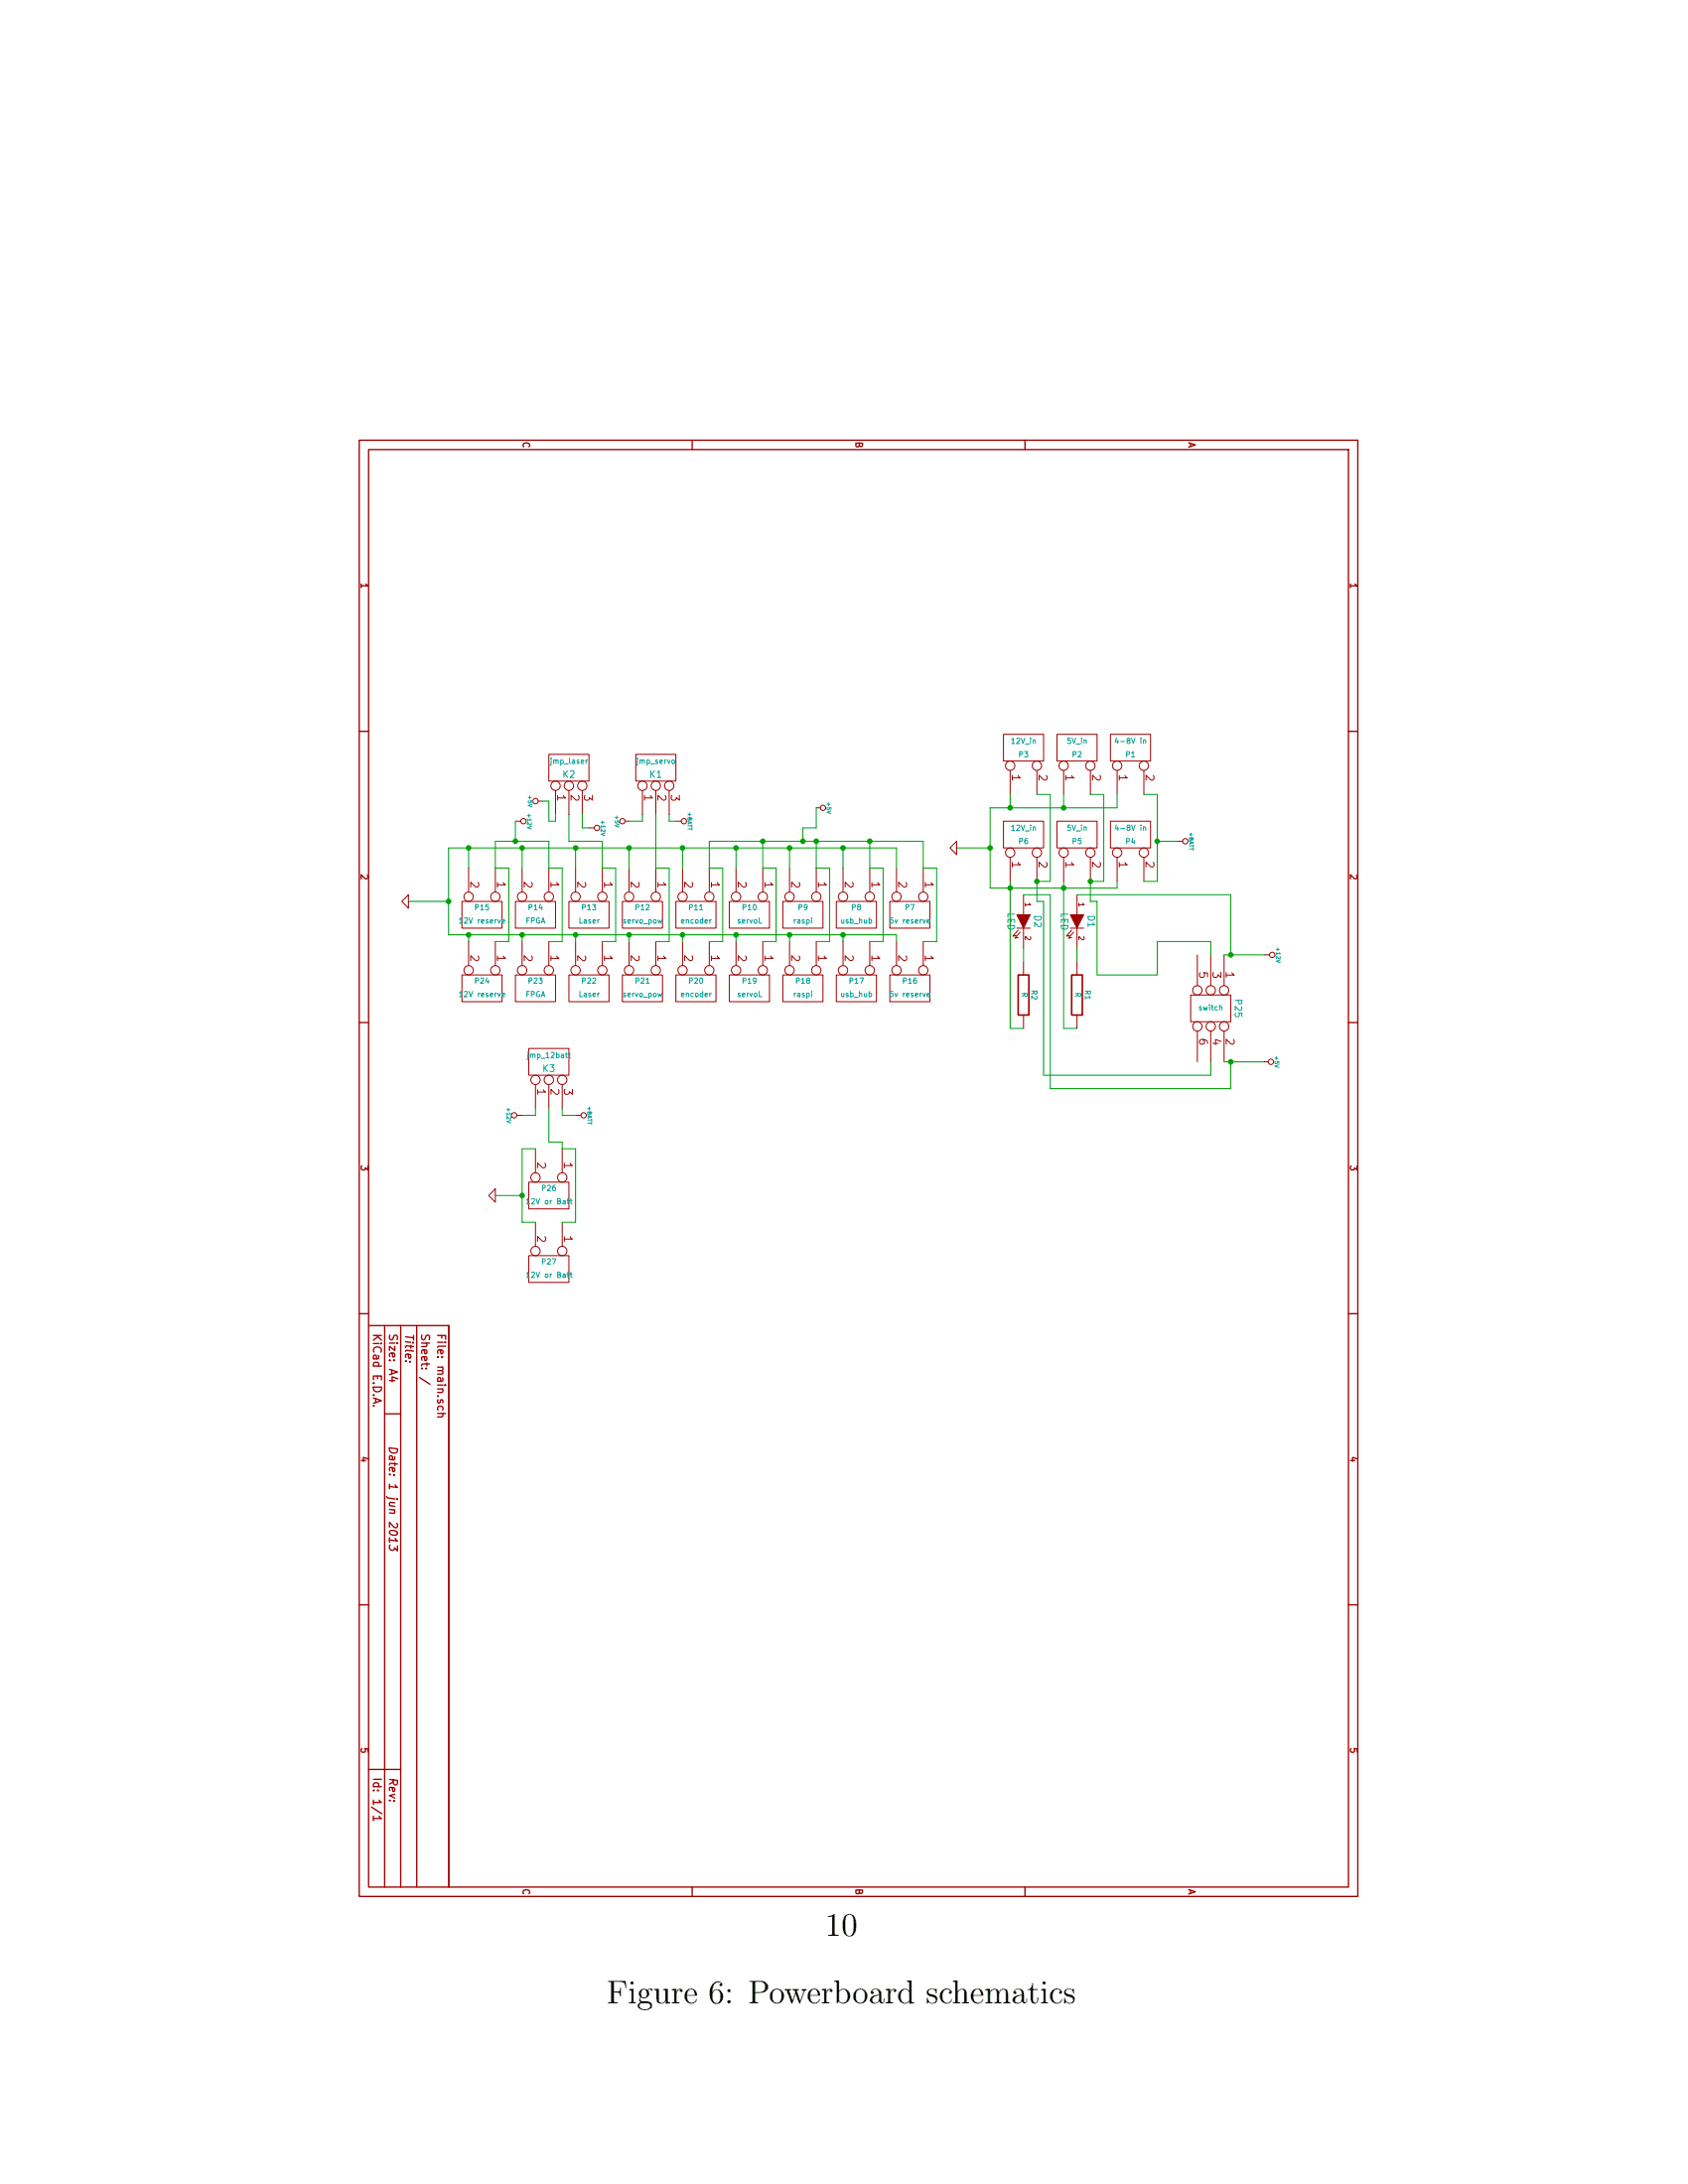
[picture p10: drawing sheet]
<svg xmlns="http://www.w3.org/2000/svg" width="216mm" height="279mm" viewBox="0 0 216 279" stroke-linecap="round" stroke-linejoin="round" font-family="sans-serif">
<g fill="none" stroke="#a00000" stroke-width=".17">
<path d="M45.9 56.3h127.8v186.3h-127.8zM47.1 57.5h125.4v183.9h-125.4zM88.5 56.3v1.2M131.1 56.3v1.2M45.9 93.6h1.2M172.5 93.6h1.2M45.9 130.8h1.2M172.5 130.8h1.2M45.9 168.1h1.2M47.1 169.6h10.3v71.8M47.8 178.8l1 .4-1 .3M47.8 179.8h.1"/>
<path d="M48.1 178.9v.5M49.2 169.6v71.8M49.8 176.6h.7M50.9 176.4l-.7-.3v.7M51.2 169.6v71.8M52.4 174.2h.1M53.3 169.6v71.8M53.7 176.2l1.3 .9M172.5 168.1h1.2M49.2 180.9h2M49.8 196.7v.6M49.9 195.8a.64 .64 0 0 1 .9 .4 .6 .6 0 0 1-1-.2z"/>
<path d="M49.9 197.6l-.1 .2 .1 .4 .3 .1 .2-.1v-.2l.4 .4v-.6M50.5 196.8l.3 .3-1-.1M56 180.8h1M56 180.4v-.3l.2-.2h.2l.2 .1v.4M56.6 180.8v.1a.24 .24 0 0 1-.1 .4h-.5M45.9 205.3h1.2M172.5 205.3h1.2M47.1 226.4h4.1M47.5 231.2l1.3 .8M47.8 232.3v.6M48.5 232.3l.3 .3h-1M88.5 241.4v1.2"/>
<path d="M131.1 241.4v1.2"/>
</g>
<g fill="none" stroke="#a00000" stroke-width=".13">
<path d="M70.2 96.5h5.1v3.4h-5.1zM81.3 96.5h5.1v3.4h-5.1zM128.3 93.9h5.2v3.5h-5.2zM129.2 98.6v3M132.6 98.6v3M135.2 93.9h5.1v3.5h-5.1zM136 98.6v3M139.5 98.6v3M142 93.9h5.2v3.5h-5.2zM142.9 98.6v3M146.3 98.6v3M51.4 115.3l.8-.8v1.7z"/>
<path d="M59.1 115.3h5.1v3.4h-5.1zM59.9 111v3.1M63.4 111v3.1M65.9 115.3h5.2v3.4h-5.2zM65.9 105.1h.7M66.8 111v3.1M68.8 102.5h.5M70.2 111v3.1M71.1 101.1v3.1M72.8 115.3h5.1v3.4h-5.1zM72.8 101.1v3.1M73.6 111v3.1"/>
<path d="M74.5 101.1v3.1M75.3 105.9h.7M77 111v3.1M79.6 115.3h5.1v3.4h-5.1zM79.9 105.1h.6M80.5 111v3.1M82.2 101.1v3.1M83.9 101.1v3.1M83.9 111v3.1M85.6 101.1v3.1M86.4 115.3h5.2v3.4h-5.2zM86.4 105.1h.7"/>
<path d="M87.3 111v3.1M90.7 111v3.1M93.3 115.3h5.1v3.4h-5.1zM94.1 111v3.1M97.6 111v3.1M100.1 115.3h5.2v3.4h-5.2zM101 111v3.1M104.4 103.3h.5M104.4 111v3.1M107 115.3h5.1v3.4h-5.1zM107.8 111v3.1M111.2 111v3.1"/>
<path d="M113.8 115.3h5.1v3.4h-5.1zM114.7 111v3.1M118.1 111v3.1M121.5 108.5l.9-.9v1.7zM128.3 105.1h5.2v3.4h-5.2zM129.2 109.7v3.1M130.1 118.7h1.7M130.2 119l-.7 .8 .5-.1M130.5 119.3l-.7 .7 .4-.1M130.9 114.5v2.5M130.9 118.7v2.6M132.6 109.7v3.1"/>
<path d="M135.2 105.1h5.1v3.4h-5.1zM136 109.7v3.1M136.9 118.7h1.7M137.1 119l-.7 .8 .4-.1M137.3 119.3l-.7 .7 .5-.1M137.8 114.5v2.5M137.8 118.7v2.6M139.5 109.7v3.1M142 105.1h5.2v3.4h-5.2zM142.9 109.7v3.1M146.3 109.7v3.1M150.6 107.6h.7"/>
<path d="M59.1 124.7h5.1v3.4h-5.1zM59.9 120.4v3.1M63.4 120.4v3.1M65.9 124.7h5.2v3.4h-5.2zM66.8 120.4v3.1M67.6 134.1h5.2v3.5h-5.2zM68.5 138.7v3.1M70.2 120.4v3.1M70.2 138.7v3.1M71.9 138.7v3.1M72.8 124.7h5.1v3.4h-5.1zM73.6 120.4v3.1"/>
<path d="M77 120.4v3.1M79.6 124.7h5.1v3.4h-5.1zM80.5 120.4v3.1M83.9 120.4v3.1M86.4 124.7h5.2v3.4h-5.2zM87.3 120.4v3.1M90.7 120.4v3.1M93.3 124.7h5.1v3.4h-5.1zM94.1 120.4v3.1M97.6 120.4v3.1M100.1 124.7h5.2v3.4h-5.2zM101 120.4v3.1"/>
<path d="M104.4 120.4v3.1M107 124.7h5.1v3.4h-5.1zM107.8 120.4v3.1M111.2 120.4v3.1M113.8 124.7h5.1v3.4h-5.1zM114.7 120.4v3.1M118.1 120.4v3.1M130.9 123v1.7M130.9 129.9v1.7M137.8 123v1.7M137.8 129.9v1.7M152.3 127.3h5.1v3.4h-5.1z"/>
<path d="M153.1 122.2v3.9M153.1 131.9v3.9M154.9 122.2v3.9M154.9 131.9v3.9M156.6 122.2v3.9M156.6 131.9v3.9M161.7 135.8h.5M161.7 122.2h.7M62.5 152.9l.9-.8v1.7zM66.1 142.7h.7M67.6 151.2h5.2v3.5h-5.2zM68.5 147v3"/>
<path d="M68.5 156.4v3M71.9 147v3M71.9 156.4v3M73.6 142.7h.7M67.6 160.6h5.2v3.5h-5.2z"/>
<circle cx="129.2" cy="98" r=".6"/>
<circle cx="132.6" cy="98" r=".6"/>
<circle cx="136" cy="98" r=".6"/>
<circle cx="139.5" cy="98" r=".6"/>
<circle cx="142.9" cy="98" r=".6"/>
<circle cx="146.3" cy="98" r=".6"/>
<circle cx="59.9" cy="114.7" r=".6"/>
<circle cx="63.4" cy="114.7" r=".6"/>
<circle cx="66.8" cy="114.7" r=".6"/>
<circle cx="66.9" cy="105.1" r=".34"/>
<circle cx="68.5" cy="102.5" r=".34"/>
<circle cx="70.2" cy="114.7" r=".6"/>
<circle cx="71.1" cy="100.5" r=".6"/>
<circle cx="72.8" cy="100.5" r=".6"/>
<circle cx="73.6" cy="114.7" r=".6"/>
<circle cx="74.5" cy="100.5" r=".6"/>
<circle cx="76.4" cy="105.9" r=".34"/>
<circle cx="77" cy="114.7" r=".6"/>
<circle cx="79.6" cy="105.1" r=".34"/>
<circle cx="80.5" cy="114.7" r=".6"/>
<circle cx="82.2" cy="100.5" r=".6"/>
<circle cx="83.9" cy="114.7" r=".6"/>
<circle cx="83.9" cy="100.5" r=".6"/>
<circle cx="85.6" cy="100.5" r=".6"/>
<circle cx="87.3" cy="114.7" r=".6"/>
<circle cx="87.5" cy="105.1" r=".34"/>
<circle cx="90.7" cy="114.7" r=".6"/>
<circle cx="94.1" cy="114.7" r=".6"/>
<circle cx="97.6" cy="114.7" r=".6"/>
<circle cx="101" cy="114.7" r=".6"/>
<circle cx="104.4" cy="114.7" r=".6"/>
<circle cx="105.3" cy="103.3" r=".34"/>
<circle cx="107.8" cy="114.7" r=".6"/>
<circle cx="111.2" cy="114.7" r=".6"/>
<circle cx="114.7" cy="114.7" r=".6"/>
<circle cx="118.1" cy="114.7" r=".6"/>
<circle cx="129.2" cy="109.1" r=".6"/>
<circle cx="132.6" cy="109.1" r=".6"/>
<circle cx="136" cy="109.1" r=".6"/>
<circle cx="139.5" cy="109.1" r=".6"/>
<circle cx="142.9" cy="109.1" r=".6"/>
<circle cx="146.3" cy="109.1" r=".6"/>
<circle cx="151.6" cy="107.6" r=".34"/>
<circle cx="59.9" cy="124.1" r=".6"/>
<circle cx="63.4" cy="124.1" r=".6"/>
<circle cx="66.8" cy="124.1" r=".6"/>
<circle cx="68.5" cy="138.2" r=".6"/>
<circle cx="70.2" cy="138.2" r=".6"/>
<circle cx="70.2" cy="124.1" r=".6"/>
<circle cx="71.9" cy="138.2" r=".6"/>
<circle cx="73.6" cy="124.1" r=".6"/>
<circle cx="77" cy="124.1" r=".6"/>
<circle cx="80.5" cy="124.1" r=".6"/>
<circle cx="83.9" cy="124.1" r=".6"/>
<circle cx="87.3" cy="124.1" r=".6"/>
<circle cx="90.7" cy="124.1" r=".6"/>
<circle cx="94.1" cy="124.1" r=".6"/>
<circle cx="97.6" cy="124.1" r=".6"/>
<circle cx="101" cy="124.1" r=".6"/>
<circle cx="104.4" cy="124.1" r=".6"/>
<circle cx="107.8" cy="124.1" r=".6"/>
<circle cx="111.2" cy="124.1" r=".6"/>
<circle cx="114.7" cy="124.1" r=".6"/>
<circle cx="118.1" cy="124.1" r=".6"/>
<circle cx="153.1" cy="126.7" r=".6"/>
<circle cx="153.1" cy="131.3" r=".6"/>
<circle cx="154.9" cy="131.3" r=".6"/>
<circle cx="154.9" cy="126.7" r=".6"/>
<circle cx="156.6" cy="131.3" r=".6"/>
<circle cx="156.6" cy="126.7" r=".6"/>
<circle cx="162.6" cy="135.8" r=".34"/>
<circle cx="162.7" cy="122.2" r=".34"/>
<circle cx="65.8" cy="142.7" r=".34"/>
<circle cx="68.5" cy="150.6" r=".6"/>
<circle cx="71.9" cy="150.6" r=".6"/>
<circle cx="74.6" cy="142.7" r=".34"/>
<circle cx="68.5" cy="160" r=".6"/>
<circle cx="71.9" cy="160" r=".6"/>
</g>
<g fill="none" stroke="#00a0a0" stroke-width=".13">
<path d="M75.1 97.2l-.1 .2M86 97.3h.2l.1 .1v.2l-.1 .1-.3-.1zM142.8 94.4l-.2 .5h.5M146.3 94.7h.2v.4M64.2 117.9l.4-.1-.1-.1h-.2h-.1l.1 .4h.2M84.2 117.7l.1 .4 .1-.3 .1 .3 .2-.4M91 117.7l-.2 .1M118.6 117.9l.3-.1v-.1h-.2h-.1v.4h.3M142.8 105.5l-.2 .5h.5M146.3 105.8h.2v.4M64.2 127.3l.4-.1-.1-.1h-.2l-.1 .1 .1 .3h.2M72.7 134.9h.3"/>
<path d="M72.8 134.6v.6l.2 .1M84.2 127.1l.1 .4 .1-.3 .1 .3 .2-.4M91 127.1l-.2 .1M118.6 127.3l.3-.1v-.1h-.2l-.1 .1v.3h.3M67.3 153.5l.2-.2v.7M67.3 154h.4M72.9 153.6h.3M73 153.3v.6l.2 .1M67.3 162.9l.2-.2v.7M67.3 163.4h.4M72.9 163h.3M73 162.7v.6l.2 .1"/>
</g>
<g fill="#a00000" stroke="#a00000" stroke-width=".13">
<path d="M136.9 117h1.7l-.8 1.7z"/>
<path d="M130.1 117h1.7l-.9 1.7z"/>
</g>
<path d="M130.2 124.7h1.4v5.2h-1.4zM137.1 124.7h1.3v5.2h-1.3z" fill="none" stroke="#a00000" stroke-width=".21"/>
<g fill="none" stroke="#00a000" stroke-width=".13">
<path d="M52.2 115.3h5.2M59.9 108.5v2.5M59.9 119.6v.8M65.9 105.1v2.5M66.8 108.5v2.5M66.8 119.6v.8M69.3 102.5h.9v2.6h.9v-.9M72.8 104.2v3.4h4.2v3.4h1.8v9.4h-1.8M73.6 108.5v2.5M73.6 119.6v.8M74.5 104.2v1.7h.8M80.5 108.5v2.5"/>
<path d="M80.5 119.6v.8M82.2 104.2v.9h-1.7M83.9 104.2v6.8h1.7v9.4h-1.7M85.6 104.2v.9h.8M87.3 108.5v2.5M87.3 119.6v.8M94.1 108.5v2.5M94.1 119.6v.8M97.6 107.6v3.4h1.7v9.4h-1.7M101 108.5v2.5M101 119.6v.8M104.4 103.3v2.6h-1.7v1.7"/>
<path d="M104.4 107.6v3.4h1.7v9.4h-1.7M107.8 108.5v2.5M107.8 119.6v.8M111.2 107.6v3.4h1.8v9.4h-1.8M114.7 111v-2.5h-57.3v11.1h57.3v.8M122.4 108.5h4.2M129.2 101.6v1.7M129.2 112.8v18.8h1.7M130.9 114.5h3.4v24.8h23.1v-3.5M132.6 101.6h1.7v11.2h-1.7v2.5h.9v22.3h21.4v-1.8M136 112.8v18.8h1.8M136 101.6v1.7"/>
<path d="M137.8 114.5h19.6v7.7M139.5 101.6h1.7v11.2h-1.7v2.5h.8v9.4h7.7v-4.3h6.9v1.8M142.9 101.6v1.7h-16.3v10.3h16.3v-.8M146.3 101.6h1.7v11.2h-1.7M148 107.6h2.6M63.4 120.4h1.7v-9.4h-1.7v-3.4h6.8v3.4h1.7v9.4h-1.7M90.7 120.4h1.7v-9.4h-1.7v-3.4h27.4v3.4h1.7v9.4h-1.7M130.9 121.3v1.7M137.8 121.3v1.7M156.6 135.8h5.1M156.6 122.2h5.1M63.4 152.9h3.4"/>
<path d="M68.5 147h-1.7v9.4h1.7M68.5 141.8v.9h-1.7M70.2 141.8v4.3h1.7v.9h1.7v9.4h-1.7M71.9 141.8v.9h1.7"/>
</g>
<g fill="#00a000" stroke="#00a000" stroke-width=".17">
<circle cx="111.2" cy="107.6" r=".27"/>
<circle cx="104.4" cy="107.6" r=".27"/>
<circle cx="97.6" cy="107.6" r=".27"/>
<circle cx="73.6" cy="108.5" r=".27"/>
<circle cx="80.5" cy="108.5" r=".27"/>
<circle cx="87.3" cy="108.5" r=".27"/>
<circle cx="94.1" cy="108.5" r=".27"/>
<circle cx="101" cy="108.5" r=".27"/>
<circle cx="107.8" cy="108.5" r=".27"/>
<circle cx="66.8" cy="108.5" r=".27"/>
<circle cx="66.8" cy="119.6" r=".27"/>
<circle cx="73.6" cy="119.6" r=".27"/>
<circle cx="80.5" cy="119.6" r=".27"/>
<circle cx="87.3" cy="119.6" r=".27"/>
<circle cx="94.1" cy="119.6" r=".27"/>
<circle cx="101" cy="119.6" r=".27"/>
<circle cx="107.8" cy="119.6" r=".27"/>
<circle cx="59.9" cy="119.6" r=".27"/>
<circle cx="59.9" cy="108.5" r=".27"/>
<circle cx="57.4" cy="115.3" r=".27"/>
<circle cx="136" cy="113.6" r=".27"/>
<circle cx="129.2" cy="113.6" r=".27"/>
<circle cx="136" cy="103.3" r=".27"/>
<circle cx="132.6" cy="112.8" r=".27"/>
<circle cx="139.5" cy="112.8" r=".27"/>
<circle cx="129.2" cy="103.3" r=".27"/>
<circle cx="126.6" cy="108.5" r=".27"/>
<circle cx="65.9" cy="107.6" r=".27"/>
<circle cx="102.7" cy="107.6" r=".27"/>
<circle cx="157.4" cy="122.2" r=".27"/>
<circle cx="157.4" cy="135.8" r=".27"/>
<circle cx="148" cy="107.6" r=".27"/>
<circle cx="66.8" cy="152.9" r=".27"/>
</g>
<g font-size="4.2">
<text x="105.6" y="247.7">10</text>
<text x="77.6" y="256.3">Figure 6: Powerboard schematics</text>
</g>
<g font-size="1.4" fill="#a00000">
<text x="71.2" y="101.7" transform="rotate(90 71.2 101.7)">1</text>
<text x="72.9" y="101.7" transform="rotate(90 72.9 101.7)">2</text>
<text x="74.6" y="101.7" transform="rotate(90 74.6 101.7)">3</text>
<text x="82.3" y="101.7" transform="rotate(90 82.3 101.7)">1</text>
<text x="84.1" y="101.7" transform="rotate(90 84.1 101.7)">2</text>
<text x="85.8" y="101.7" transform="rotate(90 85.8 101.7)">3</text>
<text x="129.4" y="99.1" transform="rotate(90 129.4 99.1)">1</text>
<text x="132.8" y="99.1" transform="rotate(90 132.8 99.1)">2</text>
<text x="136.2" y="99.1" transform="rotate(90 136.2 99.1)">1</text>
<text x="139.6" y="99.1" transform="rotate(90 139.6 99.1)">2</text>
<text x="143.1" y="99.1" transform="rotate(90 143.1 99.1)">1</text>
<text x="146.5" y="99.1" transform="rotate(90 146.5 99.1)">2</text>
<text x="60.1" y="112.8" transform="rotate(90 60.1 112.8)">2</text>
<text x="63.5" y="112.8" transform="rotate(90 63.5 112.8)">1</text>
<text x="66.9" y="112.8" transform="rotate(90 66.9 112.8)">2</text>
<text x="70.4" y="112.8" transform="rotate(90 70.4 112.8)">1</text>
<text x="73.8" y="112.8" transform="rotate(90 73.8 112.8)">2</text>
<text x="77.2" y="112.8" transform="rotate(90 77.2 112.8)">1</text>
<text x="80.6" y="112.8" transform="rotate(90 80.6 112.8)">2</text>
<text x="84.1" y="112.8" transform="rotate(90 84.1 112.8)">1</text>
<text x="87.5" y="112.8" transform="rotate(90 87.5 112.8)">2</text>
<text x="90.9" y="112.8" transform="rotate(90 90.9 112.8)">1</text>
<text x="94.3" y="112.8" transform="rotate(90 94.3 112.8)">2</text>
<text x="97.7" y="112.8" transform="rotate(90 97.7 112.8)">1</text>
<text x="101.2" y="112.8" transform="rotate(90 101.2 112.8)">2</text>
<text x="104.6" y="112.8" transform="rotate(90 104.6 112.8)">1</text>
<text x="108" y="112.8" transform="rotate(90 108 112.8)">2</text>
<text x="111.4" y="112.8" transform="rotate(90 111.4 112.8)">1</text>
<text x="114.8" y="112.8" transform="rotate(90 114.8 112.8)">2</text>
<text x="118.3" y="112.8" transform="rotate(90 118.3 112.8)">1</text>
<text x="129.4" y="110.2" transform="rotate(90 129.4 110.2)">1</text>
<text x="132.8" y="110.2" transform="rotate(90 132.8 110.2)">2</text>
<text x="136.2" y="110.2" transform="rotate(90 136.2 110.2)">1</text>
<text x="139.6" y="110.2" transform="rotate(90 139.6 110.2)">2</text>
<text x="143.1" y="110.2" transform="rotate(90 143.1 110.2)">1</text>
<text x="146.5" y="110.2" transform="rotate(90 146.5 110.2)">2</text>
<text x="60.1" y="122.2" transform="rotate(90 60.1 122.2)">2</text>
<text x="63.5" y="122.2" transform="rotate(90 63.5 122.2)">1</text>
<text x="66.9" y="122.2" transform="rotate(90 66.9 122.2)">2</text>
<text x="70.4" y="122.2" transform="rotate(90 70.4 122.2)">1</text>
<text x="73.8" y="122.2" transform="rotate(90 73.8 122.2)">2</text>
<text x="77.2" y="122.2" transform="rotate(90 77.2 122.2)">1</text>
<text x="80.6" y="122.2" transform="rotate(90 80.6 122.2)">2</text>
<text x="84.1" y="122.2" transform="rotate(90 84.1 122.2)">1</text>
<text x="87.5" y="122.2" transform="rotate(90 87.5 122.2)">2</text>
<text x="90.9" y="122.2" transform="rotate(90 90.9 122.2)">1</text>
<text x="94.3" y="122.2" transform="rotate(90 94.3 122.2)">2</text>
<text x="97.7" y="122.2" transform="rotate(90 97.7 122.2)">1</text>
<text x="101.2" y="122.2" transform="rotate(90 101.2 122.2)">2</text>
<text x="104.6" y="122.2" transform="rotate(90 104.6 122.2)">1</text>
<text x="108" y="122.2" transform="rotate(90 108 122.2)">2</text>
<text x="111.4" y="122.2" transform="rotate(90 111.4 122.2)">1</text>
<text x="114.8" y="122.2" transform="rotate(90 114.8 122.2)">2</text>
<text x="118.3" y="122.2" transform="rotate(90 118.3 122.2)">1</text>
<text x="153.3" y="124.3" transform="rotate(90 153.3 124.3)">5</text>
<text x="155" y="124.3" transform="rotate(90 155 124.3)">3</text>
<text x="156.7" y="124.3" transform="rotate(90 156.7 124.3)">1</text>
<text x="153.3" y="132.9" transform="rotate(90 153.3 132.9)">6</text>
<text x="155" y="132.9" transform="rotate(90 155 132.9)">4</text>
<text x="156.7" y="132.9" transform="rotate(90 156.7 132.9)">2</text>
<text x="68.7" y="139.3" transform="rotate(90 68.7 139.3)">1</text>
<text x="70.4" y="139.3" transform="rotate(90 70.4 139.3)">2</text>
<text x="72.1" y="139.3" transform="rotate(90 72.1 139.3)">3</text>
<text x="68.7" y="148.7" transform="rotate(90 68.7 148.7)">2</text>
<text x="72.1" y="148.7" transform="rotate(90 72.1 148.7)">1</text>
<text x="68.7" y="158.1" transform="rotate(90 68.7 158.1)">2</text>
<text x="72.1" y="158.1" transform="rotate(90 72.1 158.1)">1</text>
<text x="47.7" y="170.6" transform="rotate(90 47.7 170.6)">KiCad E.D.A.</text>
<text x="49.7" y="170.6" transform="rotate(90 49.7 170.6)">Size: A4</text>
<text x="51.8" y="170.6" transform="rotate(90 51.8 170.6)">Title:</text>
<text x="53.8" y="170.6" transform="rotate(90 53.8 170.6)">Sheet: /</text>
<text x="55.9" y="170.6" transform="rotate(90 55.9 170.6)">File: main.sch</text>
<text x="49.7" y="185" transform="rotate(90 49.7 185)">Date: 1 jun 2013</text>
<text x="47.7" y="227.4" transform="rotate(90 47.7 227.4)">Id: 1/1</text>
<text x="49.7" y="227.4" transform="rotate(90 49.7 227.4)">Rev:</text>
</g>
<g font-size="1.2" fill="#a00000">
<text x="66.8" y="56.5" transform="rotate(90 66.8 56.5)">C</text>
<text x="109.4" y="56.5" transform="rotate(90 109.4 56.5)">B</text>
<text x="151.9" y="56.5" transform="rotate(90 151.9 56.5)">A</text>
<text x="46.1" y="74.6" transform="rotate(90 46.1 74.6)">1</text>
<text x="172.6" y="74.6" transform="rotate(90 172.6 74.6)">1</text>
<text x="46.1" y="111.9" transform="rotate(90 46.1 111.9)">2</text>
<text x="172.6" y="111.9" transform="rotate(90 172.6 111.9)">2</text>
<text x="46.1" y="149.1" transform="rotate(90 46.1 149.1)">3</text>
<text x="172.6" y="149.1" transform="rotate(90 172.6 149.1)">3</text>
<text x="46.1" y="186.4" transform="rotate(90 46.1 186.4)">4</text>
<text x="172.6" y="186.4" transform="rotate(90 172.6 186.4)">4</text>
<text x="46.1" y="223.6" transform="rotate(90 46.1 223.6)">5</text>
<text x="172.6" y="223.6" transform="rotate(90 172.6 223.6)">5</text>
<text x="66.8" y="241.6" transform="rotate(90 66.8 241.6)">C</text>
<text x="109.4" y="241.6" transform="rotate(90 109.4 241.6)">B</text>
<text x="151.9" y="241.6" transform="rotate(90 151.9 241.6)">A</text>
</g>
<g font-size="1.2" fill="#00a0a0">
<text x="72" y="99.6">K2</text>
<text x="83.1" y="99.6">K1</text>
<text x="128.8" y="116.7" transform="rotate(90 128.8 116.7)">LED</text>
<text x="132.2" y="117.1" transform="rotate(90 132.2 117.1)">D2</text>
<text x="135.7" y="116.7" transform="rotate(90 135.7 116.7)">LED</text>
<text x="139.1" y="117.1" transform="rotate(90 139.1 117.1)">D1</text>
<text x="157.9" y="127.9" transform="rotate(90 157.9 127.9)">P25</text>
<text x="69.4" y="137.2">K3</text>
</g>
<g font-size="1" fill="#00a0a0">
<text x="129.4" y="95.2">12V_in</text>
<text x="136.5" y="95.2">5V_in</text>
<text x="143" y="95.2">4-8V in</text>
<text x="70.5" y="97.8">jmp_laser</text>
<text x="81.5" y="97.8">jmp_servo</text>
<text x="130.3" y="96.9">P3</text>
<text x="137.2" y="96.9">P2</text>
<text x="144" y="96.9">P1</text>
<text x="129.4" y="106.3">12V_in</text>
<text x="136.5" y="106.3">5V_in</text>
<text x="143" y="106.3">4-8V in</text>
<text x="130.3" y="108">P6</text>
<text x="137.2" y="108">P5</text>
<text x="144" y="108">P4</text>
<text x="59" y="118.2">12V reserve</text>
<text x="60.8" y="116.5">P15</text>
<text x="67.2" y="118.2">FPGA</text>
<text x="67.7" y="116.5">P14</text>
<text x="74.1" y="118.2">Laser</text>
<text x="74.5" y="116.5">P13</text>
<text x="79.7" y="118.2">servo_pow</text>
<text x="81.3" y="116.5">P12</text>
<text x="87.2" y="118.2">encoder</text>
<text x="88.2" y="116.5">P11</text>
<text x="94.3" y="118.2">servoL</text>
<text x="95" y="116.5">P10</text>
<text x="101.6" y="118.2">raspi</text>
<text x="102.1" y="116.5">P9</text>
<text x="107.6" y="118.2">usb_hub</text>
<text x="109" y="116.5">P8</text>
<text x="114" y="118.2">5v reserve</text>
<text x="115.8" y="116.5">P7</text>
<text x="60.8" y="125.9">P24</text>
<text x="67.7" y="125.9">P23</text>
<text x="74.5" y="125.9">P22</text>
<text x="81.3" y="125.9">P21</text>
<text x="88.2" y="125.9">P20</text>
<text x="95" y="125.9">P19</text>
<text x="101.9" y="125.9">P18</text>
<text x="108.7" y="125.9">P17</text>
<text x="115.5" y="125.9">P16</text>
<text x="59" y="127.6">12V reserve</text>
<text x="67.2" y="127.6">FPGA</text>
<text x="74.1" y="127.6">Laser</text>
<text x="79.7" y="127.6">servo_pow</text>
<text x="87.2" y="127.6">encoder</text>
<text x="94.3" y="127.6">servoL</text>
<text x="101.6" y="127.6">raspi</text>
<text x="107.6" y="127.6">usb_hub</text>
<text x="114" y="127.6">5v reserve</text>
<text x="130.6" y="126.9" transform="rotate(90 130.6 126.9)">R</text>
<text x="131.9" y="126.7" transform="rotate(90 131.9 126.7)">R2</text>
<text x="137.5" y="126.9" transform="rotate(90 137.5 126.9)">R</text>
<text x="138.7" y="126.7" transform="rotate(90 138.7 126.7)">R1</text>
<text x="153.4" y="129.3">switch</text>
<text x="67.7" y="135.4">jmp_12batt</text>
<text x="67.7" y="154.1">12V or Batt</text>
<text x="69.4" y="152.4">P26</text>
<text x="69.4" y="161.8">P27</text>
<text x="67.7" y="163.5">12V or Batt</text>
</g>
<g font-size="1" fill="#a00000">
<text x="131.1" y="115.5" transform="rotate(90 131.1 115.5)">1</text>
<text x="131.1" y="119.8" transform="rotate(90 131.1 119.8)">2</text>
<text x="137.9" y="115.5" transform="rotate(90 137.9 115.5)">1</text>
<text x="137.9" y="119.8" transform="rotate(90 137.9 119.8)">2</text>
</g>
<g font-size=".7" fill="#00a0a0">
<text x="67.5" y="101.8" transform="rotate(90 67.5 101.8)">+5V</text>
<text x="67.4" y="104.2" transform="rotate(90 67.4 104.2)">+12V</text>
<text x="76.8" y="105.1" transform="rotate(90 76.8 105.1)">+12V</text>
<text x="78.6" y="104.4" transform="rotate(90 78.6 104.4)">+5V</text>
<text x="87.9" y="103.9" transform="rotate(90 87.9 103.9)">+BATT</text>
<text x="105.7" y="102.7" transform="rotate(90 105.7 102.7)">+5V</text>
<text x="152.1" y="106.5" transform="rotate(90 152.1 106.5)">+BATT</text>
<text x="163.2" y="121.3" transform="rotate(90 163.2 121.3)">+12V</text>
<text x="163" y="135.2" transform="rotate(90 163 135.2)">+5V</text>
<text x="64.8" y="141.8" transform="rotate(90 64.8 141.8)">+12V</text>
<text x="75.1" y="141.5" transform="rotate(90 75.1 141.5)">+BATT</text>
</g>
</svg>
